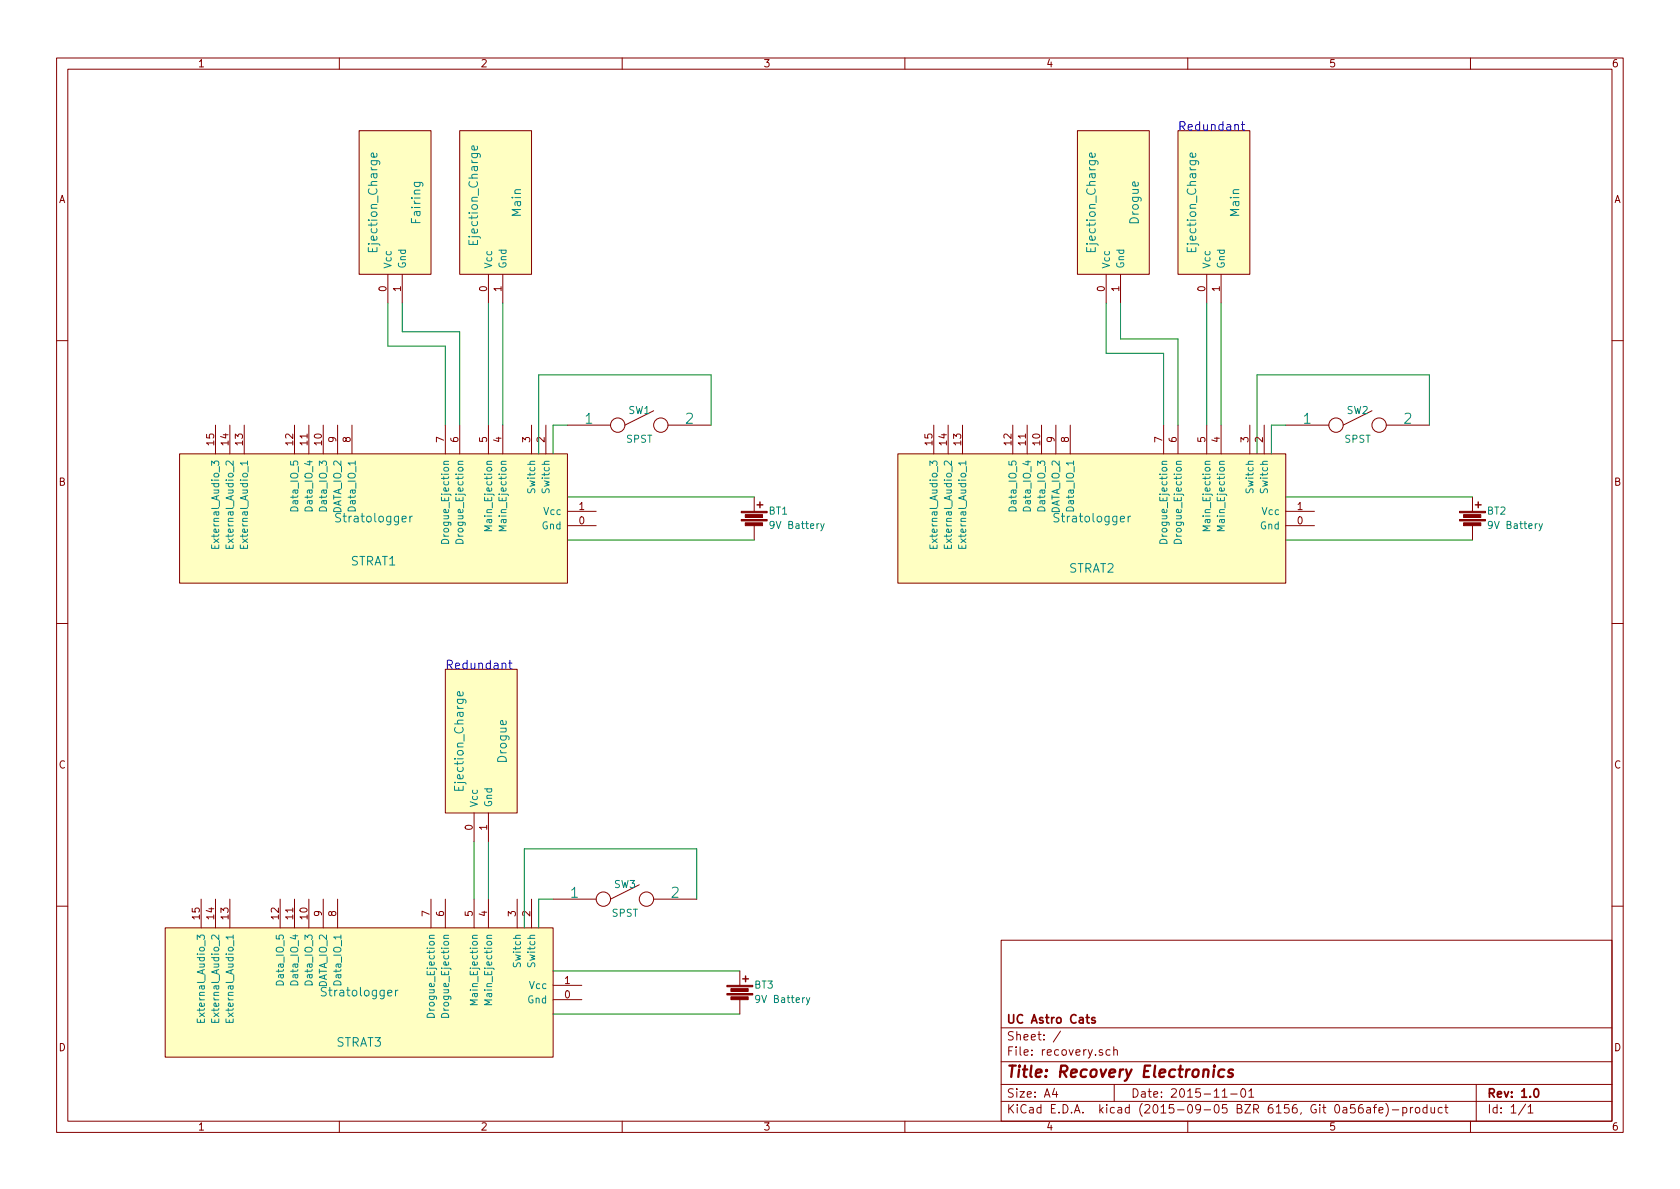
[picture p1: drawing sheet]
<svg xmlns="http://www.w3.org/2000/svg" width="297mm" height="210mm" viewBox="0 0 297 210" stroke-linecap="round" stroke-linejoin="round" font-family="sans-serif">
<g fill="none" stroke="#840000" stroke-width=".18">
<path d="M10 10.3h277v189.9h-277zM12 12.2h273v186.1h-273zM60 10.3v1.9M110 10.3v1.9M160 10.3v1.9M210 10.3v1.9M260 10.3v1.9M63.5 23.1h12.7v25.4h-12.7zM81.3 23.1h12.7v25.4h-12.7zM190.5 23.1h12.7v25.4h-12.7zM208.3 23.1h12.7v25.4h-12.7zM68.6 48.5v5.1"/>
<path d="M71.1 48.5v5.1M86.4 48.5v5.1M88.9 48.5v5.1M195.6 48.5v5.1M198.1 48.5v5.1M213.4 48.5v5.1M215.9 48.5v5.1M10 60.2h2M38.1 75.2v5.1M40.6 75.2v5.1M43.2 75.2v5.1M52.1 75.2v5.1"/>
<path d="M54.6 75.2v5.1M57.1 75.2v5.1M59.7 75.2v5.1M62.2 75.2v5.1M78.7 75.2v5.1M81.3 75.2v5.1M86.4 75.2v5.1M88.9 75.2v5.1M94 75.2v5.1M96.5 75.2v5.1M100.3 75.2h7.6M115.6 72.6l-5.1 2.6"/>
<path d="M118.1 75.2h7.6M165.1 75.2v5.1M167.6 75.2v5.1M170.2 75.2v5.1M179.1 75.2v5.1M181.6 75.2v5.1M184.1 75.2v5.1M186.7 75.2v5.1M189.2 75.2v5.1M205.7 75.2v5.1M208.3 75.2v5.1M213.4 75.2v5.1"/>
<path d="M215.9 75.2v5.1M221 75.2v5.1M223.5 75.2v5.1M227.3 75.2h7.6M242.6 72.6l-5.1 2.6M245.1 75.2h7.6M285 60.2h2M31.7 80.3h68.6v22.8h-68.6zM100.3 80.3h.1M100.3 93h5.1M100.3 90.4h5.1M133.3 87.9v2.5"/>
<path d="M133.3 93v2.5M158.7 80.3h68.6v22.8h-68.6zM227.3 80.3h.1M227.3 93h5.1M227.3 90.4h5.1M260.3 87.9v2.5M260.3 93v2.5M10 110.3h2M78.7 118.4h12.7v25.4h-12.7zM285 110.3h2M35.6 159v5.1M38.1 159v5.1"/>
<path d="M40.6 159v5.1M49.5 159v5.1M52.1 159v5.1M54.6 159v5.1M57.1 159v5.1M59.7 159v5.1M76.2 159v5.1M78.7 159v5.1M83.8 143.8v5M83.8 159v5.1M86.4 143.8v5M86.4 159v5.1"/>
<path d="M91.4 159v5.1M94 159v5.1M97.8 159h7.6M113 156.5l-5.1 2.5M115.6 159h7.6M10 160.2h2M29.2 164.1h68.6v22.8h-68.6zM97.8 164.1h.1M97.8 176.8h5.1M97.8 174.2h5.1M130.8 171.7v2.5M130.8 176.8v2.5"/>
<path d="M177 166.3h108v32h-108zM285 160.2h2M60 198.3v1.9M110 198.3v1.9M160 198.3v1.9M177 194.8h108M177 191.8h108M177 187.8h108M177 181.8h108M186.4 192.5l-.3 1h.9M186.8 193v1M187.5 182.3l-1.3 2"/>
<path d="M194.9 185.7a.37 .37 0 0 0-.6 .1l.1 .2 .5 .2 .1 .1-.2 .3-.5-.1M196.3 185.7l-.5-.1-.2 .3v.6l.2 .1 .5-.1M196.9 185.7l.2-.1 .4 .1 .1 .9M196.9 185.1v1.5M197 191.8v3M210 198.3v1.9M216.1 194h.9M217.6 193.5h1.1M219.5 192.7l.2-.2a.81 .81 0 0 1 .6 .6 .81 .81 0 0 1-.3 .8l-.1 .1a.79 .79 0 0 1-.4-1.3zM220.8 193l.4-.5v1.5M220.8 194h.9M239.5 195.3h-.7v.7l.2-.1 .5 .1 .1 .2-.1 .5-.2 .1-.5-.1"/>
<path d="M240.9 195.3a.59 .59 0 0 0-.7 .7l.1 .7 .2 .1 .5-.1v-.5l-.1-.2-.4-.1-.3 .3M241.7 195.9h.6v.9M242.3 196.2l-.5 .1-.2 .2 .2 .3 .5-.1M242.8 195.8h.6M243.4 195.3l-.4 .2v1.3M243.8 196.3l.7-.1v-.3l-.5-.1-.2 .2 .1 .7h.6M245 195.1a1.71 1.71 0 0 1 0 2.3M246.2 196.3h1.1M248 195.9l.5-.1 .2 .3-.1 .6h-.6M248 195.8v1.5M249.4 195.8v1M249.8 195.8l-.4 .3"/>
<path d="M250.3 196l.2-.2 .5 .2v.5l-.1 .2-.4 .1-.2-.1zM252.3 195.9l-.4-.1-.3 .3 .1 .6 .2 .1 .4-.1M252.3 195.3v1.5M253 195.8l.1 .9 .3 .1 .2-.1M253.6 195.8v1M255 195.9l-.4-.1-.3 .3 .1 .6 .2 .1 .4-.1M255.4 195.8h.6M255.7 195.3v1.3l.3 .2M260 198.3v1.9M261 191.8v6.5M269.7 195.2l-1.2 2M270.2 195.8l.4-.5v1.5"/>
<path d="M270.2 196.8h.8"/>
<circle cx="109.2" cy="75.2" r="1.27"/>
<circle cx="116.8" cy="75.2" r="1.27"/>
<circle cx="236.2" cy="75.2" r="1.27"/>
<circle cx="243.8" cy="75.2" r="1.27"/>
<circle cx="106.7" cy="159" r="1.27"/>
<circle cx="114.3" cy="159" r="1.27"/>
</g>
<path d="M193.6 180a.37 .37 0 0 0-.6 .1l.1 .3 .5 .1 .1 .1-.3 .3-.4-.1M271.3 192.7l.3-.2a.81 .81 0 0 1 .5 .6 .81 .81 0 0 1-.2 .8l-.2 .1a.79 .79 0 0 1-.4-1.3z" fill="none" stroke="#840000" stroke-width=".3"/>
<path d="M216.5 189.2a.7 .7 0 0 0-1 .3v.8l.2 .1 .6-.1M218 189.2l-.5-.1-.3 .4 .2 .3 .5 .1 .1 .3-.1 .1-.2 .1-.6-.1" fill="none" stroke="#840000" stroke-width=".41"/>
<g fill="#ffffc2" stroke="#ffffc2" stroke-width=".18">
<path d="M31.7 80.3h68.6v22.8h-68.6z"/>
<path d="M81.3 23.1h12.7v25.4h-12.7z"/>
<path d="M158.7 80.3h68.6v22.8h-68.6z"/>
<path d="M208.3 23.1h12.7v25.4h-12.7z"/>
<path d="M29.2 164.1h68.6v22.8h-68.6z"/>
<path d="M78.7 118.4h12.7v25.4h-12.7z"/>
<path d="M63.5 23.1h12.7v25.4h-12.7z"/>
<path d="M190.5 23.1h12.7v25.4h-12.7z"/>
</g>
<g fill="none" stroke="#008484" stroke-width=".18">
<path d="M66.6 27.1v.5l-.2 .2-.7-.1v-.6l.3-.1 .1 .8M84.4 25.9v.4l-.2 .2-.7-.1v-.5l.3-.1 .1 .7M193.6 27.1v.5l-.2 .2-.7-.1v-.6l.3-.1 .1 .8M211.4 27.1v.5l-.2 .2-.7-.1v-.6l.3-.1 .1 .8M37.4 96.4v.6h1.3v-.6M37.4 82.3v-.8l.5 .5 .1-.4h.6l.1 .2-.1 .5M38 96.5v.5M40 96.4v.6h1.2v-.6M40.5 96.5v.5M41.2 81.5v.8l-.9-.8-.2 .1-.1 .2 .1 .4M42.5 96.4v.6h1.3v-.6M43.1 96.5v.5"/>
<path d="M43.8 81.9h-1.3l.3 .3M43.8 81.5v.7M72.5 91.3v1M72.9 91.3l-.3 .1-.1 .2M78.1 95.6a.69 .69 0 0 1 .8-.2 .69 .69 0 0 1 .4 .7h-1.2zM79.3 81.6h-.8v.3l.1 .2M80.6 95.6a.69 .69 0 0 1 .8-.2 .69 .69 0 0 1 .5 .7h-1.3zM81.9 81.6h-.8l-.1 .3 .1 .2M86.9 93h-1.2l.9 .4-.9 .4h1.2M89.5 93h-1.3l.9 .4-.9 .4h1.3M145.1 92.6l.3 .9M145.7 92.6l-.4 1.2-.2 .1"/>
<path d="M164.4 96.4v.6h1.3v-.6M164.4 82.3v-.8l.5 .5 .1-.4h.6l.1 .2-.1 .5M165 96.5v.5M167 96.4v.6h1.2v-.6M167.5 96.5v.5M168.2 81.5v.8l-.9-.8-.2 .1-.1 .2 .1 .4M169.5 96.4v.6h1.3v-.6M170.1 96.5v.5M170.8 81.9h-1.3l.3 .3M170.8 81.5v.7M199.5 91.3v1M199.9 91.3l-.3 .1-.1 .2"/>
<path d="M205.2 95.5a.67 .67 0 0 1 .8-.1 .67 .67 0 0 1 .3 .7h-1.2zM206.3 81.6h-.8v.3l.1 .2M207.6 95.6a.69 .69 0 0 1 .8-.2 .69 .69 0 0 1 .5 .7h-1.3zM208.9 81.6h-.8l-.1 .3 .1 .2M213.9 93h-1.2l.9 .4-.9 .4h1.2M216.5 93h-1.3l.9 .4-.9 .4h1.3M272.1 92.6l.3 .9M272.7 92.6l-.4 1.2-.2 .1M81.8 122.4l.1 .4-.2 .2h-.8v-.6l.3-.1 .2 .7M34.9 166.1v-.8l.5 .5 .1-.4h.5l.1 .2-.1 .5M38.7 165.3v.8l-.9-.8-.3 .1-.1 .2 .1 .5M41.2 165.7h-1.2l.3 .4"/>
<path d="M41.2 165.3v.8M69.9 175.1v1M70.4 175.1l-.3 .1-.2 .2M75.6 179.4a.69 .69 0 0 1 .7-.2 .69 .69 0 0 1 .5 .7h-1.3zM76.8 165.4h-.8l-.1 .4 .1 .1M78.1 179.4a.69 .69 0 0 1 .8-.2 .69 .69 0 0 1 .4 .7h-1.2zM79.3 165.4h-.8v.4l.1 .1M84.4 176.8h-1.3l.9 .4-.9 .5h1.3M86.9 176.8h-1.2l.9 .4-.9 .5h1.2M142.6 176.4l.3 .9M143.2 176.4l-.5 1.2-.1 .1M34.9 180.2v.6h1.2v-.6"/>
<path d="M35.5 180.4v.4M37.4 180.2v.6h1.3v-.6M38 180.4v.4M40 180.2v.6h1.2v-.6M40.5 180.4v.4"/>
</g>
<g fill="#840000" stroke="#840000" stroke-width=".18">
<path d="M258.1 91.9h4.5v.2h-4.5z"/>
<path d="M258.1 90.4h4.5v.3h-4.5z"/>
<path d="M258.8 92.5h3v.5h-3z"/>
<path d="M258.8 91h3v.5h-3z"/>
<path d="M128.5 175.7h4.6v.2h-4.6z"/>
<path d="M128.5 174.2h4.6v.3h-4.6z"/>
<path d="M129.2 176.3h3.1v.5h-3.1z"/>
<path d="M129.2 174.8h3.1v.5h-3.1z"/>
<path d="M131.1 91.9h4.5v.2h-4.5z"/>
<path d="M131.1 90.4h4.5v.3h-4.5z"/>
<path d="M131.8 92.5h3v.5h-3z"/>
<path d="M131.8 91h3v.5h-3z"/>
</g>
<path d="M133.9 89.3h1M134.4 88.8v1M260.9 89.3h1M261.4 88.8v1M131.3 173.1h1M131.8 172.6v1" fill="none" stroke="#840000" stroke-width=".25"/>
<g fill="none" stroke="#008400" stroke-width=".18">
<path d="M68.6 53.6v7.6h10.1v14M71.1 53.6v5.1h10.2v16.5M86.4 53.6v21.6M88.9 53.6v21.6M195.6 53.6v8.9h10.1v12.7M198.1 53.6v6.3h10.2v15.3M213.4 53.6v21.6M215.9 53.6v21.6M100.3 75.2h-2.5v5.1M125.7 75.2v-8.9h-30.5v14M227.3 75.2h-2.5v5.1M252.7 75.2v-8.9h-30.5v14"/>
<path d="M100.3 87.9h33M100.3 95.5h33M227.3 87.9h33M227.3 95.5h33M83.8 148.8v10.2M86.4 148.8v10.2M97.8 159h-2.6v5.1M123.2 159v-8.9h-30.5v14M97.8 171.7h33M97.8 179.3h33"/>
</g>
<path d="M219.5 22h.6M219.7 21.5v1.3l.4 .2M89.9 117.3h.6M90.1 116.8v1.3l.4 .2" fill="none" stroke="#0000c2" stroke-width=".18"/>
<text font-size="2.8" fill="#840000" x="178" y="190.5">Title: Recovery Electronics</text>
<g font-size="2.5" fill="#008484">
<text x="103.5" y="74.9">1</text>
<text x="121.2" y="74.9">2</text>
<text x="230.5" y="74.9">1</text>
<text x="248.2" y="74.9">2</text>
<text x="100.9" y="158.7">1</text>
<text x="118.7" y="158.7">2</text>
</g>
<g font-size="2.1" fill="#0000c2">
<text x="208.3" y="23.1">Redundant</text>
<text x="78.7" y="118.4">Redundant</text>
</g>
<g font-size="2.1" fill="#008484">
<text x="74.3" y="39.3" transform="rotate(-90 74.3 39.3)">Fairing</text>
<text x="92.1" y="38.2" transform="rotate(-90 92.1 38.2)">Main</text>
<text x="201.3" y="39.5" transform="rotate(-90 201.3 39.5)">Drogue</text>
<text x="219.1" y="38.2" transform="rotate(-90 219.1 38.2)">Main</text>
<text x="66.7" y="44.2" transform="rotate(-90 66.7 44.2)">Ejection_Charge</text>
<text x="84.5" y="42.9" transform="rotate(-90 84.5 42.9)">Ejection_Charge</text>
<text x="193.7" y="44.2" transform="rotate(-90 193.7 44.2)">Ejection_Charge</text>
<text x="211.5" y="44.2" transform="rotate(-90 211.5 44.2)">Ejection_Charge</text>
<text x="59.7" y="92.4">Stratologger</text>
<text x="186.7" y="92.4">Stratologger</text>
<text x="61.9" y="100">STRAT1</text>
<text x="188.9" y="101.3">STRAT2</text>
<text x="89.6" y="134.8" transform="rotate(-90 89.6 134.8)">Drogue</text>
<text x="82" y="139.4" transform="rotate(-90 82 139.4)">Ejection_Charge</text>
<text x="57.2" y="176.2">Stratologger</text>
<text x="59.4" y="185.1">STRAT3</text>
</g>
<g font-size="2.1" fill="#840000">
<text x="178" y="184">Sheet: /</text>
<text x="178" y="181">UC Astro Cats</text>
<text x="178" y="186.7">File: recovery.sch</text>
<text x="178" y="196.9">KiCad E.D.A. kicad (2015-09-05 BZR 6156, Git 0a56afe)-product</text>
<text x="178" y="194.1">Size: A4</text>
<text x="200" y="194.1">Date: 2015-11-01</text>
<text x="263" y="194.1">Rev: 1.0</text>
<text x="263" y="196.9">Id: 1/1</text>
</g>
<g font-size="1.8" fill="#840000">
<text x="35" y="11.9">1</text>
<text x="85" y="11.9">2</text>
<text x="135" y="11.9">3</text>
<text x="185" y="11.9">4</text>
<text x="235" y="11.9">5</text>
<text x="285" y="11.9">6</text>
<text x="10.4" y="35.9">A</text>
<text x="285.4" y="35.9">A</text>
<text x="68.3" y="51.5" transform="rotate(-90 68.3 51.5)">0</text>
<text x="70.9" y="51.5" transform="rotate(-90 70.9 51.5)">1</text>
<text x="86.1" y="51.5" transform="rotate(-90 86.1 51.5)">0</text>
<text x="88.6" y="51.5" transform="rotate(-90 88.6 51.5)">1</text>
<text x="195.3" y="51.5" transform="rotate(-90 195.3 51.5)">0</text>
<text x="197.9" y="51.5" transform="rotate(-90 197.9 51.5)">1</text>
<text x="213.1" y="51.5" transform="rotate(-90 213.1 51.5)">0</text>
<text x="215.6" y="51.5" transform="rotate(-90 215.6 51.5)">1</text>
<text x="37.8" y="78.7" transform="rotate(-90 37.8 78.7)">15</text>
<text x="40.4" y="78.7" transform="rotate(-90 40.4 78.7)">14</text>
<text x="42.9" y="78.7" transform="rotate(-90 42.9 78.7)">13</text>
<text x="51.8" y="78.7" transform="rotate(-90 51.8 78.7)">12</text>
<text x="54.4" y="78.7" transform="rotate(-90 54.4 78.7)">11</text>
<text x="56.9" y="78.7" transform="rotate(-90 56.9 78.7)">10</text>
<text x="59.4" y="78.2" transform="rotate(-90 59.4 78.2)">9</text>
<text x="62" y="78.2" transform="rotate(-90 62 78.2)">8</text>
<text x="78.5" y="78.2" transform="rotate(-90 78.5 78.2)">7</text>
<text x="81" y="78.2" transform="rotate(-90 81 78.2)">6</text>
<text x="86.1" y="78.2" transform="rotate(-90 86.1 78.2)">5</text>
<text x="88.6" y="78.2" transform="rotate(-90 88.6 78.2)">4</text>
<text x="93.7" y="78.2" transform="rotate(-90 93.7 78.2)">3</text>
<text x="96.3" y="78.2" transform="rotate(-90 96.3 78.2)">2</text>
<text x="164.8" y="78.7" transform="rotate(-90 164.8 78.7)">15</text>
<text x="167.4" y="78.7" transform="rotate(-90 167.4 78.7)">14</text>
<text x="169.9" y="78.7" transform="rotate(-90 169.9 78.7)">13</text>
<text x="178.8" y="78.7" transform="rotate(-90 178.8 78.7)">12</text>
<text x="181.4" y="78.7" transform="rotate(-90 181.4 78.7)">11</text>
<text x="183.9" y="78.7" transform="rotate(-90 183.9 78.7)">10</text>
<text x="186.4" y="78.2" transform="rotate(-90 186.4 78.2)">9</text>
<text x="189" y="78.2" transform="rotate(-90 189 78.2)">8</text>
<text x="205.5" y="78.2" transform="rotate(-90 205.5 78.2)">7</text>
<text x="208" y="78.2" transform="rotate(-90 208 78.2)">6</text>
<text x="213.1" y="78.2" transform="rotate(-90 213.1 78.2)">5</text>
<text x="215.6" y="78.2" transform="rotate(-90 215.6 78.2)">4</text>
<text x="220.7" y="78.2" transform="rotate(-90 220.7 78.2)">3</text>
<text x="223.3" y="78.2" transform="rotate(-90 223.3 78.2)">2</text>
<text x="10.4" y="85.9">B</text>
<text x="285.4" y="85.9">B</text>
<text x="102.4" y="92.7">0</text>
<text x="102.4" y="90.2">1</text>
<text x="229.4" y="92.7">0</text>
<text x="229.4" y="90.2">1</text>
<text x="10.4" y="135.9">C</text>
<text x="285.4" y="135.9">C</text>
<text x="83.6" y="146.8" transform="rotate(-90 83.6 146.8)">0</text>
<text x="86.1" y="146.8" transform="rotate(-90 86.1 146.8)">1</text>
<text x="35.3" y="162.5" transform="rotate(-90 35.3 162.5)">15</text>
<text x="37.8" y="162.5" transform="rotate(-90 37.8 162.5)">14</text>
<text x="40.4" y="162.5" transform="rotate(-90 40.4 162.5)">13</text>
<text x="49.3" y="162.5" transform="rotate(-90 49.3 162.5)">12</text>
<text x="51.8" y="162.5" transform="rotate(-90 51.8 162.5)">11</text>
<text x="54.4" y="162.5" transform="rotate(-90 54.4 162.5)">10</text>
<text x="56.9" y="162" transform="rotate(-90 56.9 162)">9</text>
<text x="59.4" y="162" transform="rotate(-90 59.4 162)">8</text>
<text x="75.9" y="162" transform="rotate(-90 75.9 162)">7</text>
<text x="78.5" y="162" transform="rotate(-90 78.5 162)">6</text>
<text x="83.6" y="162" transform="rotate(-90 83.6 162)">5</text>
<text x="86.1" y="162" transform="rotate(-90 86.1 162)">4</text>
<text x="91.2" y="162" transform="rotate(-90 91.2 162)">3</text>
<text x="93.7" y="162" transform="rotate(-90 93.7 162)">2</text>
<text x="99.8" y="174">1</text>
<text x="99.8" y="176.5">0</text>
<text x="10.4" y="185.9">D</text>
<text x="285.4" y="185.9">D</text>
<text x="35" y="199.9">1</text>
<text x="85" y="199.9">2</text>
<text x="135" y="199.9">3</text>
<text x="185" y="199.9">4</text>
<text x="235" y="199.9">5</text>
<text x="285" y="199.9">6</text>
</g>
<g font-size="1.8" fill="#008484">
<text x="69.2" y="47.5" transform="rotate(-90 69.2 47.5)">Vcc</text>
<text x="71.8" y="47.5" transform="rotate(-90 71.8 47.5)">Gnd</text>
<text x="87" y="47.5" transform="rotate(-90 87 47.5)">Vcc</text>
<text x="89.5" y="47.5" transform="rotate(-90 89.5 47.5)">Gnd</text>
<text x="196.2" y="47.5" transform="rotate(-90 196.2 47.5)">Vcc</text>
<text x="198.8" y="47.5" transform="rotate(-90 198.8 47.5)">Gnd</text>
<text x="214" y="47.5" transform="rotate(-90 214 47.5)">Vcc</text>
<text x="216.5" y="47.5" transform="rotate(-90 216.5 47.5)">Gnd</text>
<text x="111.1" y="73.2">SW1</text>
<text x="238.1" y="73.2">SW2</text>
<text x="110.7" y="78.3">SPST</text>
<text x="237.7" y="78.3">SPST</text>
<text x="52.7" y="89.9" transform="rotate(-90 52.7 89.9)">Data_IO_5</text>
<text x="55.2" y="89.9" transform="rotate(-90 55.2 89.9)">Data_IO_4</text>
<text x="57.8" y="89.9" transform="rotate(-90 57.8 89.9)">Data_IO_3</text>
<text x="62.9" y="89.9" transform="rotate(-90 62.9 89.9)">Data_IO_1</text>
<text x="94.6" y="87" transform="rotate(-90 94.6 87)">Switch</text>
<text x="97.2" y="87" transform="rotate(-90 97.2 87)">Switch</text>
<text x="179.7" y="89.9" transform="rotate(-90 179.7 89.9)">Data_IO_5</text>
<text x="182.2" y="89.9" transform="rotate(-90 182.2 89.9)">Data_IO_4</text>
<text x="184.8" y="89.9" transform="rotate(-90 184.8 89.9)">Data_IO_3</text>
<text x="189.9" y="89.9" transform="rotate(-90 189.9 89.9)">Data_IO_1</text>
<text x="221.6" y="87" transform="rotate(-90 221.6 87)">Switch</text>
<text x="224.2" y="87" transform="rotate(-90 224.2 87)">Switch</text>
<text x="60.3" y="91" transform="rotate(-90 60.3 91)">DATA_IO_2</text>
<text x="79.4" y="95.3" transform="rotate(-90 79.4 95.3)">Drogue_Ejection</text>
<text x="81.9" y="95.3" transform="rotate(-90 81.9 95.3)">Drogue_Ejection</text>
<text x="87" y="93.2" transform="rotate(-90 87 93.2)">Main_Ejection</text>
<text x="89.5" y="93.2" transform="rotate(-90 89.5 93.2)">Main_Ejection</text>
<text x="95.8" y="93.6">Gnd</text>
<text x="96.2" y="91.1">Vcc</text>
<text x="135.9" y="91">BT1</text>
<text x="136.5" y="93.5">9V Battery</text>
<text x="187.3" y="91" transform="rotate(-90 187.3 91)">DATA_IO_2</text>
<text x="206.4" y="95.3" transform="rotate(-90 206.4 95.3)">Drogue_Ejection</text>
<text x="208.9" y="95.3" transform="rotate(-90 208.9 95.3)">Drogue_Ejection</text>
<text x="214" y="93.2" transform="rotate(-90 214 93.2)">Main_Ejection</text>
<text x="216.5" y="93.2" transform="rotate(-90 216.5 93.2)">Main_Ejection</text>
<text x="222.8" y="93.6">Gnd</text>
<text x="223.2" y="91.1">Vcc</text>
<text x="262.9" y="91">BT2</text>
<text x="263.5" y="93.5">9V Battery</text>
<text x="38.7" y="96.2" transform="rotate(-90 38.7 96.2)">External_Audio_3</text>
<text x="41.3" y="96.2" transform="rotate(-90 41.3 96.2)">External_Audio_2</text>
<text x="43.8" y="96.2" transform="rotate(-90 43.8 96.2)">External_Audio_1</text>
<text x="165.7" y="96.2" transform="rotate(-90 165.7 96.2)">External_Audio_3</text>
<text x="168.3" y="96.2" transform="rotate(-90 168.3 96.2)">External_Audio_2</text>
<text x="170.8" y="96.2" transform="rotate(-90 170.8 96.2)">External_Audio_1</text>
<text x="84.5" y="142.7" transform="rotate(-90 84.5 142.7)">Vcc</text>
<text x="87" y="142.7" transform="rotate(-90 87 142.7)">Gnd</text>
<text x="108.6" y="157">SW3</text>
<text x="108.2" y="162.1">SPST</text>
<text x="50.2" y="173.8" transform="rotate(-90 50.2 173.8)">Data_IO_5</text>
<text x="52.7" y="173.8" transform="rotate(-90 52.7 173.8)">Data_IO_4</text>
<text x="55.2" y="173.8" transform="rotate(-90 55.2 173.8)">Data_IO_3</text>
<text x="60.3" y="173.8" transform="rotate(-90 60.3 173.8)">Data_IO_1</text>
<text x="92.1" y="170.8" transform="rotate(-90 92.1 170.8)">Switch</text>
<text x="94.6" y="170.8" transform="rotate(-90 94.6 170.8)">Switch</text>
<text x="57.8" y="174.8" transform="rotate(-90 57.8 174.8)">DATA_IO_2</text>
<text x="76.8" y="179.1" transform="rotate(-90 76.8 179.1)">Drogue_Ejection</text>
<text x="79.4" y="179.1" transform="rotate(-90 79.4 179.1)">Drogue_Ejection</text>
<text x="84.5" y="177" transform="rotate(-90 84.5 177)">Main_Ejection</text>
<text x="87" y="177" transform="rotate(-90 87 177)">Main_Ejection</text>
<text x="93.2" y="177.4">Gnd</text>
<text x="93.6" y="174.9">Vcc</text>
<text x="133.4" y="174.8">BT3</text>
<text x="134" y="177.3">9V Battery</text>
<text x="36.2" y="180" transform="rotate(-90 36.2 180)">External_Audio_3</text>
<text x="38.7" y="180" transform="rotate(-90 38.7 180)">External_Audio_2</text>
<text x="41.3" y="180" transform="rotate(-90 41.3 180)">External_Audio_1</text>
</g>
</svg>
